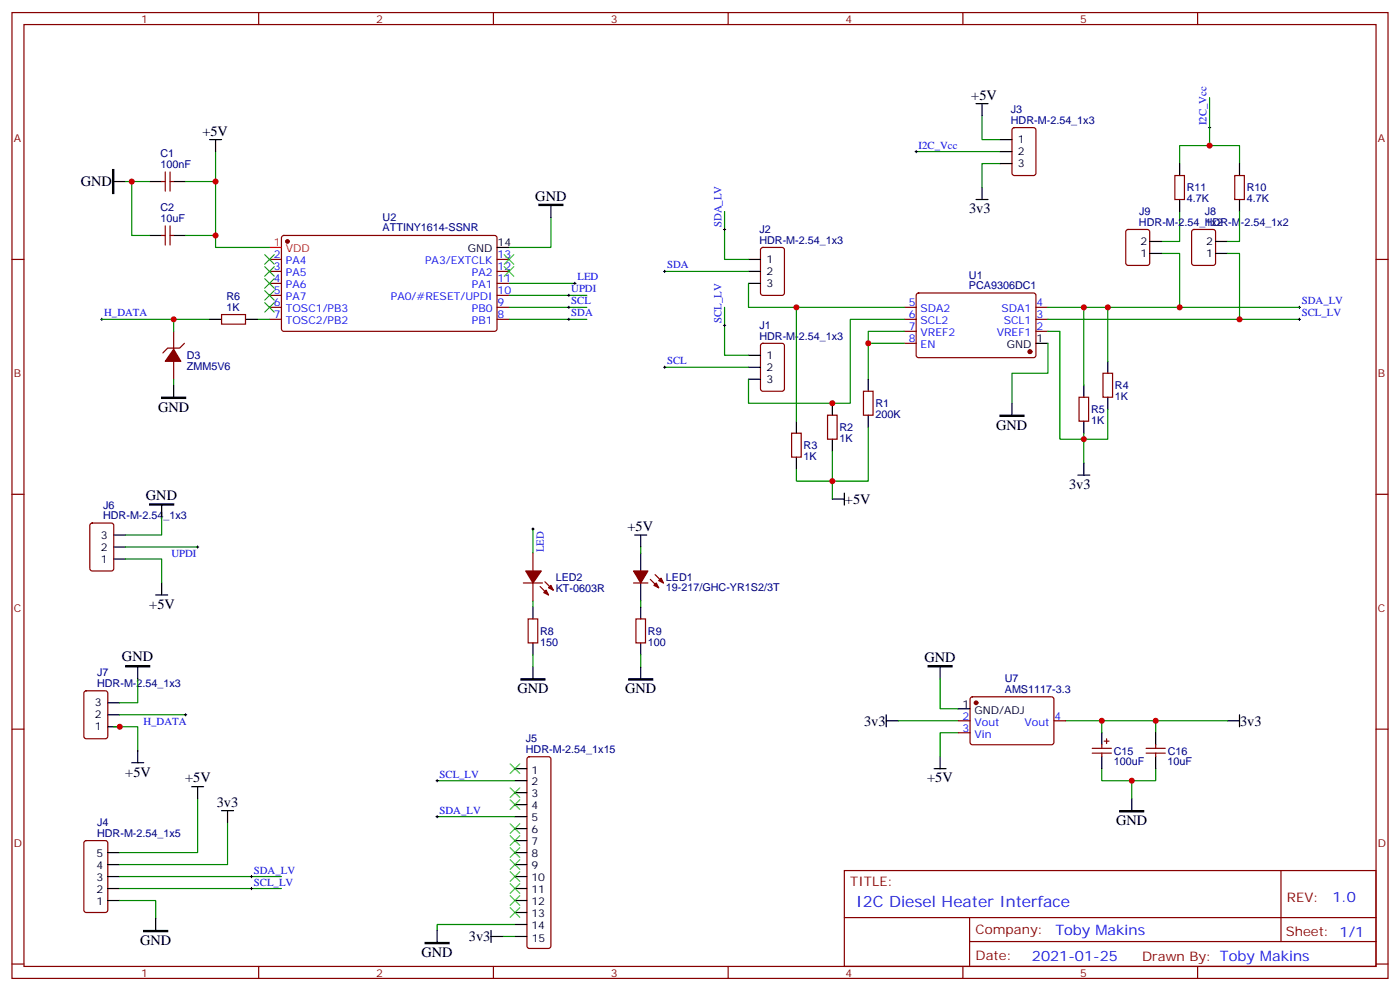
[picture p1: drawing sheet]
<svg xmlns="http://www.w3.org/2000/svg" width="412mm" height="292mm" viewBox="0 0 412 292" stroke-linecap="round" stroke-linejoin="round" font-family="sans-serif">
<g fill="none" stroke="#870000" stroke-width=".35">
<path d="M3.5 3.7h405.4v284.3h-405.4zM7.1 7.2h398.2v277.3h-398.2zM76.2 3.7v3.5M145.3 3.7v3.5M214.5 3.7v3.5M283.6 3.7v3.5M352.8 3.7v3.5M298.3 37.8l.5-.2h5.6l.7 .4 .1 13-.5 .6-5.9 .1-.6-.5-.1-12.9zM47.6 53.4h1.1M48.7 50.6v5.7M50.1 50.6v5.7M50.1 53.4h1.1"/>
<path d="M346.1 51.7h2.8v7h-2.8zM363.7 51.7h2.8v7h-2.8zM3.5 76.4h3.6M47.6 69.3h1.1M48.7 66.5v5.6M50.1 66.5v5.6M50.1 69.3h1.1M79.4 76.4h3.5M79.4 79.9h3.5M83.1 69.5l.5-.2 62.4 .1 .4 .6-.1 27.1-.6 .4h-62.4l-.4-.7v-26.8zM146.4 76.4h3.5M146.4 79.9h3.5"/>
<path d="M224.2 73.1l.5-.3h5.7l.6 .5 .1 13-.5 .6-5.9 .1-.6-.5-.1-12.9zM331.8 67.8l.5-.2h5.7l.6 .4 .1 9.4-.5 .7h-5.9l-.6-.4-.1-9.4zM351.2 67.8l.5-.2h5.7l.6 .4 .1 9.4-.5 .7h-5.9l-.6-.4-.1-9.4zM405.3 76.4h3.6M51.2 97.5v5.3M65.3 92.6h7v2.8h-7zM79.4 94h3.5M79.4 90.5h3.5M79.4 83.4h3.5M79.4 87h3.5M146.4 94h3.5M146.4 90.5h3.5"/>
<path d="M146.4 83.4h3.5M146.4 87h3.5M266.3 97.5h3.6M266.3 94h3.6M266.3 90.5h3.6M270.1 86.5l.5-.2h34.1l.5 .7-.1 17.9-.7 .4-34.1-.1-.4-.6v-17.6zM305.2 97.5h3.5M305.2 94h3.5M305.2 90.5h3.5M51.2 106.4v5.3M54.3 101.1l-1.4 1.4h-3.5l-1.4 1.4M224.2 101.3l.5-.2h5.7l.6 .4 .1 13-.5 .6-5.9 .1-.6-.5-.1-12.9z"/>
<path d="M254.4 115.2h2.8v7h-2.8zM266.3 101.1h3.6M317.9 116.9h2.8v7.1h-2.8zM324.9 109.9h2.8v7h-2.8zM233.2 127.5h2.8v7.1h-2.8zM243.8 122.2h2.8v7.1h-2.8zM3.5 145.5h3.6M26.7 154.2l.5-.2h5.6l.7 .4v13l-.4 .6-5.9 .1-.7-.5v-12.9zM405.3 145.5h3.6M154.2 171.6h5.6M157 162.8v5.3M157 171.6v5.3"/>
<path d="M159.1 172.7l2.5 2.5M160.5 171.3l2.5 2.4M186.6 171.6h4.3M191.6 170.6l2.4 2.4M193 169.2l2.4 2.4M155.6 182.2h2.8v7.1h-2.8zM187.3 182.2h2.8v7.1h-2.8zM3.5 214.7h3.6M24.9 203.6l.5-.2h5.6l.7 .4v13l-.4 .6-5.9 .1-.7-.5v-12.9zM282.2 212.2h3.6M282.2 215.7h3.6M286 205.3l.5-.2 23.5 .1 .4 .6v13l-.7 .5-23.5-.1-.4-.7v-12.7z"/>
<path d="M310.4 212.2h3.6M324.6 219.3v1M325.3 218.2h1.4M326 217.5v1.4M340.4 219.3v1M405.3 214.7h3.6M155.5 223l.4-.2h5.7l.5 .2 .2 .5v55l-.3 .5-.4 .2h-5.7l-.5-.2-.2-.5v-55zM321.7 221.7h5.7M321.7 220.3h5.7M324.6 221.7v1.1M337.6 221.7h5.7M337.6 220.3h5.7"/>
<path d="M340.4 221.7v1.1M24.9 247.7l.5-.2h5.6l.7 .4v20l-.4 .7h-5.9l-.7-.4v-20zM248.7 256.3h156.6v28.2h-156.6zM377.3 256.3v20.9M248.7 270.1h156.5M285.6 277.2h119.6M285.6 270.1v14.2M3.5 283.8h3.6M76.2 284.5v3.5M145.3 284.5v3.5M214.5 284.5v3.5M283.6 284.5v3.5"/>
<path d="M352.8 284.5v3.5M405.3 283.8h3.6"/>
</g>
<g fill="#870000" stroke="#870000" stroke-width=".35">
<path d="M51.2 102.8l2.1 3.6h-4.6z"/>
<path d="M186.6 168.1h4.3l-2.2 3.5z"/>
<path d="M192.6 172.3l.7-.7 .7 1.4z"/>
<path d="M194.7 170.2l.7 1.4-1.4-.7z"/>
<path d="M160.2 174.4l.7-.7 .7 1.5z"/>
<path d="M161.6 173l.7-.7 .7 1.4z"/>
<path d="M154.9 168.1h4.6l-2.5 3.5z"/>
<circle cx="303.4" cy="103.5" r=".53"/>
<circle cx="84.7" cy="71.1" r=".53"/>
<circle cx="287.5" cy="206.9" r=".53"/>
</g>
<g fill="none" stroke="#000" stroke-width=".35">
<path d="M287.5 30.5h3.5M289.3 30.5v3.5M33.5 53.4h3.5M44.1 53.4h3.5M51.2 53.4h3.5M61.7 41.1h3.6M63.5 41.1v3.5M287.5 58.7h3.5M289.3 55.2v3.5M294.6 48.2h3.5M294.6 41.1h3.5M294.6 44.6h3.5"/>
<path d="M347.5 48.2v3.5M347.5 58.7v3.6M365.1 48.2v3.5M365.1 58.7v3.6M44.1 69.3h3.5M51.2 69.3h3.5M146.4 72.8h3.5M162.3 60.5v3.5M220.5 76.4h3.5M220.5 79.9h3.5M338.7 74.6h3.5M338.7 71.1h3.5"/>
<path d="M358.1 74.6h3.5M358.1 71.1h3.5M61.7 94h3.6M72.3 94h3.5M220.5 83.4h3.5M51.2 113.4v3.5M220.5 111.7h3.5M220.5 104.6h3.5M220.5 108.1h3.5M245.2 118.7v3.5M255.8 111.7v3.5M298.1 118.7v3.5"/>
<path d="M305.2 101.1h3.5M319.3 113.4v3.5M326.3 106.4v3.5M326.3 116.9v3.6M234.6 124v3.5M234.6 134.6v3.5M245.2 129.3v3.5M255.8 122.2v3.6M317.5 139.9h3.5M319.3 124v3.5M319.3 136.3v3.6M33.5 157.5h3.5"/>
<path d="M47.6 148.7v3.5M187 157.5h3.5M188.7 157.5v3.5M245.2 146.9h3.5M248.7 145.2v3.5M33.5 164.6h3.5M33.5 161h3.5M45.9 175.2h3.5M47.6 171.6v3.6M157 178.7v3.5M188.7 162.8v5.3M188.7 171.6v5.3"/>
<path d="M188.7 178.7v3.5M40.6 196.3v3.5M157 189.3v3.5M157 196.3v3.5M188.7 189.3v3.5M188.7 196.3v3.5M276.9 196.3v3.5M31.7 206.9h3.6M31.7 214h3.6M31.7 210.4h3.6M261.1 212.2h3.5M261.1 210.4v3.6"/>
<path d="M282.2 208.7h3.6M324.6 215.7v3.6M340.4 215.7v3.6M361.6 212.2h3.5M365.1 210.4v3.6M38.8 224.5h3.5M40.6 221v3.5M56.4 231.6h3.6M58.2 231.6v3.5M65.3 238.7h3.5M67 238.7v3.5M151.7 226.3h3.5"/>
<path d="M151.7 229.8h3.5M151.7 233.4h3.5M151.7 236.9h3.5M275.2 226.3h3.5M276.9 222.8v3.5M324.6 222.8v3.5M333.4 235.1v3.6M340.4 222.8v3.5M31.7 258.1h3.6M31.7 254.5h3.6M31.7 251h3.6M151.7 258.1h3.5"/>
<path d="M151.7 254.5h3.5M151.7 251h3.5M151.7 240.4h3.5M151.7 243.9h3.5M151.7 247.5h3.5M31.7 265.1h3.6M31.7 261.6h3.6M45.9 270.4v3.5M128.8 273.9v3.6M144.6 275.7h3.6M144.6 273.9v3.6M151.7 265.1h3.5"/>
<path d="M151.7 261.6h3.5M151.7 268.6h3.5M151.7 272.2h3.5M151.7 275.7h3.5"/>
</g>
<path d="M79.4 72.8h3.5" fill="none" stroke="#f00" stroke-width=".35"/>
<path d="M33.2 49.9h.3v7.1h-.3zM158.7 60.1h7.1v.4h-7.1zM47.6 116.9h7.1v.4h-7.1zM294.6 122.2h7v.4h-7zM44.1 148.3h7.1v.4h-7.1zM37 196h7.1v.3h-7.1zM153.5 199.8h7v.4h-7zM185.2 199.8h7.1v.4h-7.1zM273.4 196h7.1v.3h-7.1zM329.8 238.7h7.1v.3h-7.1zM42.3 273.9h7.1v.4h-7.1zM125.2 277.5h7.1v.3h-7.1z" fill="#000" stroke="#000" stroke-width=".35"/>
<g fill="none" stroke="#008700" stroke-width=".35">
<path d="M289.3 34v7.1h5.3M356.3 28.8v14.1M37 53.4h7.1M38.8 53.4v15.9h5.3M54.7 53.4h8.8M63.5 44.6v28.2h15.9M269.9 44.6h24.7M294.6 48.2h-5.3v7M347.5 48.2v-5.3h17.6v5.3M54.7 69.3h8.8M162.3 64v8.8h-12.4M195.8 79.9h24.7"/>
<path d="M213.4 62.3v14.1h7.1M342.2 74.6h5.3v15.9M347.5 62.3v8.8h-5.3M361.6 74.6h3.5v19.4M365.1 62.3v8.8h-3.5M30 94h31.7M51.2 94v3.5M75.8 94h3.6M149.9 90.5h23M149.9 94h23M149.9 87h23M149.9 83.4h19.4"/>
<path d="M213.4 90.5v14.1h7.1M220.5 83.4v7.1h45.8M234.6 90.5v33.5M266.3 94h-15.8v24.7h-30v-7M266.3 97.5h-10.5v14.2M308.7 97.5h3.5v31.8h7.1v-1.8M308.7 90.5h17.6M308.7 94h74.1M319.3 90.5v22.9M382.8 90.5h-56.5v15.9M51.2 111.7v1.7M195.8 108.1h24.7"/>
<path d="M255.8 101.1h10.5M308.7 101.1v8.8h-10.6v8.8M245.2 132.8v14.1M255.8 125.8v15.8h-21.2v-3.5M326.3 120.5v8.8h-7v7M47.6 152.2v5.3h-10.6M157 155.8v7M37 164.6h10.6v7M37 161h21.2M157 176.9v1.8M188.7 161v1.8M188.7 176.9v1.8"/>
<path d="M40.6 199.8v7.1h-5.3M157 192.8v3.5M188.7 192.8v3.5M276.9 199.8v8.9h5.3M33.5 214h7.1v7M35.3 210.4h19.4M264.6 212.2h17.6M282.2 215.7h-5.3v7.1M314 212.2h47.6M324.6 212.2v3.5M340.4 212.2v3.5M58.2 235.1v15.9h-22.9"/>
<path d="M128.8 229.8h22.9M324.6 226.3v3.5h15.8v-3.5M333.4 229.8v5.3M35.3 258.1h47.6M67 242.2v12.3h-31.7M128.8 240.4h22.9M35.3 265.1h10.6v5.3M35.3 261.6h47.6M148.2 275.7h3.5M151.7 272.2h-22.9v1.7"/>
</g>
<g fill="none" stroke="#000" stroke-width=".29">
<path d="M356 37.6h.7M356.3 37.2v.7M269.5 44.6h.7M269.9 44.3v.7M195.4 79.9h.7M195.8 79.6v.7M213.1 67.6h.7M213.4 67.2v.7M29.6 94h.7M30 93.7v.7M167.2 90.5h.7M167.2 94h.7"/>
<path d="M167.2 87h.7M167.6 86.6v.7M167.6 90.1v.7M167.6 93.7v.7M169 83.4h.7M169.3 83.1v.7M213.1 95.8h.7M213.4 95.4v.7M382.4 90.5h.7M382.4 94h.7M382.8 90.1v.7M382.8 93.7v.7"/>
<path d="M195.4 108.1h.7M195.8 107.8v.7M156.6 155.8h.7M157 155.4v.7M57.9 161h.7M58.2 160.7v.7M54.3 210.4h.7M54.7 210.1v.7M128.4 229.8h.7M128.8 229.5v.7M73.7 258.1h.7M74.1 257.7v.7"/>
<path d="M128.4 240.4h.7M128.8 240.1v.7M73.7 261.6h.7M74.1 261.2v.7"/>
</g>
<g fill="none" stroke="#3c3" stroke-width=".35">
<path d="M78 75l2.8 2.8M78 78.5l2.8 2.8M80.8 75l-2.8 2.8M80.8 78.5l-2.8 2.8M148.5 78.5l2.8 2.8M148.5 75l2.8 2.8M151.3 78.5l-2.8 2.8M151.3 75l-2.8 2.8M78 82l2.8 2.8M78 85.5l2.8 2.9M78 89.1l2.8 2.8M80.8 82l-2.8 2.8"/>
<path d="M80.8 85.5l-2.8 2.9M80.8 89.1l-2.8 2.8M150.3 224.9l2.8 2.8M150.3 232l2.8 2.8M150.3 235.5l2.8 2.8M153.1 224.9l-2.8 2.8M153.1 232l-2.8 2.8M153.1 235.5l-2.8 2.8M150.3 242.5l2.8 2.9M150.3 246.1l2.8 2.8M150.3 249.6l2.8 2.8M150.3 253.1l2.8 2.8"/>
<path d="M150.3 256.6l2.8 2.9M153.1 242.5l-2.8 2.9M153.1 246.1l-2.8 2.8M153.1 249.6l-2.8 2.8M153.1 253.1l-2.8 2.8M153.1 256.6l-2.8 2.9M150.3 260.2l2.8 2.8M150.3 263.7l2.8 2.8M150.3 267.2l2.8 2.9M153.1 260.2l-2.8 2.8M153.1 263.7l-2.8 2.8M153.1 267.2l-2.8 2.9"/>
</g>
<g fill="#c00">
<circle cx="333.4" cy="229.8" r=".88"/>
<circle cx="340.4" cy="212.2" r=".88"/>
<circle cx="324.6" cy="212.2" r=".88"/>
<circle cx="245.2" cy="118.7" r=".88"/>
<circle cx="234.6" cy="90.5" r=".88"/>
<circle cx="245.2" cy="141.6" r=".88"/>
<circle cx="255.8" cy="101.1" r=".88"/>
<circle cx="319.3" cy="90.5" r=".88"/>
<circle cx="319.3" cy="129.3" r=".88"/>
<circle cx="51.2" cy="94" r=".88"/>
<circle cx="63.5" cy="53.4" r=".88"/>
<circle cx="38.8" cy="53.4" r=".88"/>
<circle cx="63.5" cy="69.3" r=".88"/>
<circle cx="35.3" cy="214" r=".88"/>
<circle cx="356.3" cy="42.9" r=".88"/>
<circle cx="326.3" cy="90.5" r=".88"/>
<circle cx="347.5" cy="90.5" r=".88"/>
<circle cx="365.1" cy="94" r=".88"/>
</g>
<text font-size="4.6" fill="#00f" x="252.2" y="266.9">I2C Diesel Heater Interface</text>
<g font-size="4.2">
<text x="286.1" y="29.3">+5V</text>
<text x="59.6" y="39.9">+5V</text>
<text x="23.8" y="54.8">GND</text>
<text x="157.7" y="59.1">GND</text>
<text x="285.4" y="62.6">3v3</text>
<text x="46.6" y="121.2">GND</text>
<text x="293.5" y="126.6">GND</text>
<text x="314.9" y="143.8">3v3</text>
<text x="43" y="147.1">GND</text>
<text x="248.9" y="148.3">+5V</text>
<text x="184.8" y="156.3">+5V</text>
<text x="44" y="179.2">+5V</text>
<text x="35.9" y="194.7">GND</text>
<text x="272.4" y="194.9">GND</text>
<text x="152.4" y="204.1">GND</text>
<text x="184.2" y="204.1">GND</text>
<text x="254.5" y="213.6">3v3</text>
<text x="365.3" y="213.6">3v3</text>
<text x="36.9" y="228.6">+5V</text>
<text x="54.5" y="230.4">+5V</text>
<text x="273.1" y="230.2">+5V</text>
<text x="63.9" y="237.5">3v3</text>
<text x="328.8" y="243">GND</text>
<text x="41.3" y="278.2">GND</text>
<text x="124.2" y="281.7">GND</text>
<text x="138.1" y="277.1">3v3</text>
</g>
<g font-size="4.2" fill="#00f">
<text x="392.5" y="265.6">1.0</text>
<text x="310.9" y="275.1">Toby Makins</text>
<text x="304" y="282.9">2021-01-25</text>
</g>
<g font-size="3.9" fill="#800">
<text x="250.5" y="260.9">TITLE:</text>
<text x="379.1" y="265.6">REV:</text>
<text x="287.4" y="275.1">Company:</text>
<text x="378.7" y="275.7">Sheet: 1/1</text>
<text x="287.4" y="282.8">Date:</text>
<text x="336.4" y="282.8">Drawn By: Toby Makins</text>
</g>
<g font-size="3.2" fill="#800">
<text x="41.6" y="6.7">1</text>
<text x="110.8" y="6.7">2</text>
<text x="179.9" y="6.7">3</text>
<text x="249.1" y="6.7">4</text>
<text x="318.2" y="6.7">5</text>
<text x="4.1" y="41.8">A</text>
<text x="405.9" y="41.8">A</text>
<text x="4.1" y="110.9">B</text>
<text x="405.9" y="110.9">B</text>
<text x="4.1" y="180.1">C</text>
<text x="405.9" y="180.1">C</text>
<text x="4.1" y="249.2">D</text>
<text x="405.9" y="249.2">D</text>
<text x="41.6" y="287.5">1</text>
<text x="110.8" y="287.5">2</text>
<text x="179.9" y="287.5">3</text>
<text x="249.1" y="287.5">4</text>
<text x="318.2" y="287.5">5</text>
</g>
<g font-size="3.2" fill="#000080">
<text x="297.8" y="33.3">J3</text>
<text x="297.8" y="36.5">HDR-M-2.54_1x3</text>
<text x="47.3" y="46.3">C1</text>
<text x="47.3" y="49.6">100nF</text>
<text x="349.6" y="59.6">4.7K</text>
<text x="349.6" y="56.3">R11</text>
<text x="367.2" y="59.6">4.7K</text>
<text x="367.2" y="56.3">R10</text>
<text x="47.3" y="65.4">10uF</text>
<text x="47.3" y="62.2">C2</text>
<text x="112.7" y="65.2">U2</text>
<text x="335.5" y="63.3">J9</text>
<text x="354.9" y="63.3">J8</text>
<text x="112.7" y="68.1">ATTINY1614-SSNR</text>
<text x="223.7" y="71.8">HDR-M-2.54_1x3</text>
<text x="223.7" y="68.6">J2</text>
<text x="335.5" y="66.5">HDR-M-2.54_1x2</text>
<text x="354.9" y="66.5">HDR-M-2.54_1x2</text>
<text x="285.4" y="82.1">U1</text>
<text x="66.7" y="88.4">R6</text>
<text x="285.4" y="85.2">PCA9306DC1</text>
<text x="66.7" y="91.5">1K</text>
<text x="223.7" y="100">HDR-M-2.54_1x3</text>
<text x="223.7" y="96.8">J1</text>
<text x="55" y="105.7">D3</text>
<text x="55" y="108.9">ZMM5V6</text>
<text x="257.9" y="119.9">R1</text>
<text x="328.4" y="117.7">1K</text>
<text x="328.4" y="114.6">R4</text>
<text x="257.9" y="123">200K</text>
<text x="321.4" y="124.8">1K</text>
<text x="321.4" y="121.6">R5</text>
<text x="247.3" y="130.1">1K</text>
<text x="247.3" y="126.9">R2</text>
<text x="236.7" y="135.4">1K</text>
<text x="236.7" y="132.2">R3</text>
<text x="30.4" y="149.8">J6</text>
<text x="30.4" y="152.9">HDR-M-2.54_1x3</text>
<text x="163.7" y="171">LED2</text>
<text x="196.1" y="170.9">LED1</text>
<text x="163.7" y="174.2">KT-0603R</text>
<text x="196.1" y="174.1">19-217/GHC-YR1S2/3T</text>
<text x="159.1" y="190.1">150</text>
<text x="159.1" y="186.9">R8</text>
<text x="190.9" y="190.1">100</text>
<text x="190.9" y="186.9">R9</text>
<text x="28.6" y="202.3">HDR-M-2.54_1x3</text>
<text x="28.6" y="199.1">J7</text>
<text x="296" y="200.9">U7</text>
<text x="296" y="204.1">AMS1117-3.3</text>
<text x="154.9" y="221.7">HDR-M-2.54_1x15</text>
<text x="154.9" y="218.5">J5</text>
<text x="328.1" y="225.3">100uF</text>
<text x="328.1" y="222.2">C15</text>
<text x="344" y="225.3">10uF</text>
<text x="344" y="222.2">C16</text>
<text x="28.6" y="243.2">J4</text>
<text x="28.6" y="246.4">HDR-M-2.54_1x5</text>
</g>
<g font-size="3.2" fill="#00f">
<text x="355.4" y="36.9" transform="rotate(-90 355.4 36.9)">I2C_Vcc</text>
<text x="270.6" y="43.7">I2C_Vcc</text>
<text x="212.5" y="66.9" transform="rotate(-90 212.5 66.9)">SDA_LV</text>
<text x="80.7" y="76">2</text>
<text x="84.2" y="77.8">PA4</text>
<text x="125.2" y="77.8">PA3/EXTCLK</text>
<text x="146.6" y="76">13</text>
<text x="80.7" y="79.6">3</text>
<text x="80.7" y="83.1">4</text>
<text x="84.2" y="81.3">PA5</text>
<text x="139" y="81.3">PA2</text>
<text x="146.6" y="83.1">11</text>
<text x="146.6" y="79.6">12</text>
<text x="170.1" y="82.5">LED</text>
<text x="196.5" y="79">SDA</text>
<text x="80.7" y="86.6">5</text>
<text x="84.2" y="84.8">PA6</text>
<text x="84.2" y="88.4">PA7</text>
<text x="115.2" y="88.4">PA0/#RESET/UPDI</text>
<text x="139" y="84.8">PA1</text>
<text x="146.6" y="86.6">10</text>
<text x="168.3" y="86.1">UPDI</text>
<text x="168.3" y="89.6">SCL</text>
<text x="383.5" y="89.6">SDA_LV</text>
<text x="30.7" y="93.1">H_DATA</text>
<text x="80.7" y="90.1">6</text>
<text x="80.7" y="93.7">7</text>
<text x="84.2" y="91.9">TOSC1/PB3</text>
<text x="84.2" y="95.4">TOSC2/PB2</text>
<text x="139" y="95.4">PB1</text>
<text x="139" y="91.9">PB0</text>
<text x="146.6" y="93.7">8</text>
<text x="146.6" y="90.1">9</text>
<text x="168.3" y="93.1">SDA</text>
<text x="212.5" y="95.1" transform="rotate(-90 212.5 95.1)">SCL_LV</text>
<text x="267.7" y="90.1">5</text>
<text x="267.7" y="93.7">6</text>
<text x="271.2" y="91.9">SDA2</text>
<text x="271.2" y="95.4">SCL2</text>
<text x="295" y="91.9">SDA1</text>
<text x="295.7" y="95.4">SCL1</text>
<text x="305.3" y="93.7">3</text>
<text x="305.3" y="90.1">4</text>
<text x="383.5" y="93.1">SCL_LV</text>
<text x="267.7" y="97.2">7</text>
<text x="267.7" y="100.7">8</text>
<text x="271.2" y="99">VREF2</text>
<text x="293.6" y="99">VREF1</text>
<text x="305.3" y="97.2">2</text>
<text x="196.5" y="107.2">SCL</text>
<text x="271.2" y="102.5">EN</text>
<text x="50.5" y="164">UPDI</text>
<text x="160.2" y="162.6" transform="rotate(-90 160.2 162.6)">LED</text>
<text x="42.3" y="213.4">H_DATA</text>
<text x="283.6" y="211.8">2</text>
<text x="283.6" y="215.4">3</text>
<text x="287.1" y="213.6">Vout</text>
<text x="301.8" y="213.6">Vout</text>
<text x="310.6" y="211.8">4</text>
<text x="287.1" y="217.1">Vin</text>
<text x="129.5" y="229">SCL_LV</text>
<text x="129.5" y="239.5">SDA_LV</text>
<text x="74.8" y="257.2">SDA_LV</text>
<text x="74.8" y="260.7">SCL_LV</text>
</g>
<g font-size="3.2">
<text x="299.9" y="42.2">1</text>
<text x="299.9" y="45.7">2</text>
<text x="299.9" y="49.2">3</text>
<text x="137.8" y="74.3">GND</text>
<text x="146.6" y="72.5">14</text>
<text x="225.8" y="77.4">1</text>
<text x="335.9" y="75.7">1</text>
<text x="335.9" y="72.1">2</text>
<text x="355.3" y="75.7">1</text>
<text x="355.3" y="72.1">2</text>
<text x="225.8" y="81">2</text>
<text x="225.8" y="84.5">3</text>
<text x="305.3" y="100.7">1</text>
<text x="225.8" y="105.7">1</text>
<text x="296.6" y="102.5">GND</text>
<text x="225.8" y="112.7">3</text>
<text x="225.8" y="109.2">2</text>
<text x="29.7" y="158.6">3</text>
<text x="29.7" y="165.6">1</text>
<text x="29.7" y="162.1">2</text>
<text x="28" y="208">3</text>
<text x="283.6" y="208.3">1</text>
<text x="28" y="215">1</text>
<text x="28" y="211.5">2</text>
<text x="287.1" y="210.1">GND/ADJ</text>
<text x="156.5" y="227.7">1</text>
<text x="156.5" y="231.2">2</text>
<text x="156.5" y="234.8">3</text>
<text x="156.5" y="238.3">4</text>
<text x="156.5" y="241.8">5</text>
<text x="156.5" y="245.4">6</text>
<text x="156.5" y="248.9">7</text>
<text x="28.4" y="255.9">4</text>
<text x="28.4" y="252.4">5</text>
<text x="156.5" y="252.4">8</text>
<text x="156.5" y="255.9">9</text>
<text x="28.4" y="263">2</text>
<text x="28.4" y="259.5">3</text>
<text x="156.5" y="259.5">10</text>
<text x="156.5" y="263">11</text>
<text x="28.4" y="266.5">1</text>
<text x="156.5" y="266.5">12</text>
<text x="156.5" y="270.1">13</text>
<text x="156.5" y="273.6">14</text>
<text x="156.6" y="277.5">15</text>
</g>
<g font-size="3.2" fill="#f00">
<text x="80.7" y="72.5">1</text>
<text x="84.2" y="74.3">VDD</text>
</g>
</svg>
